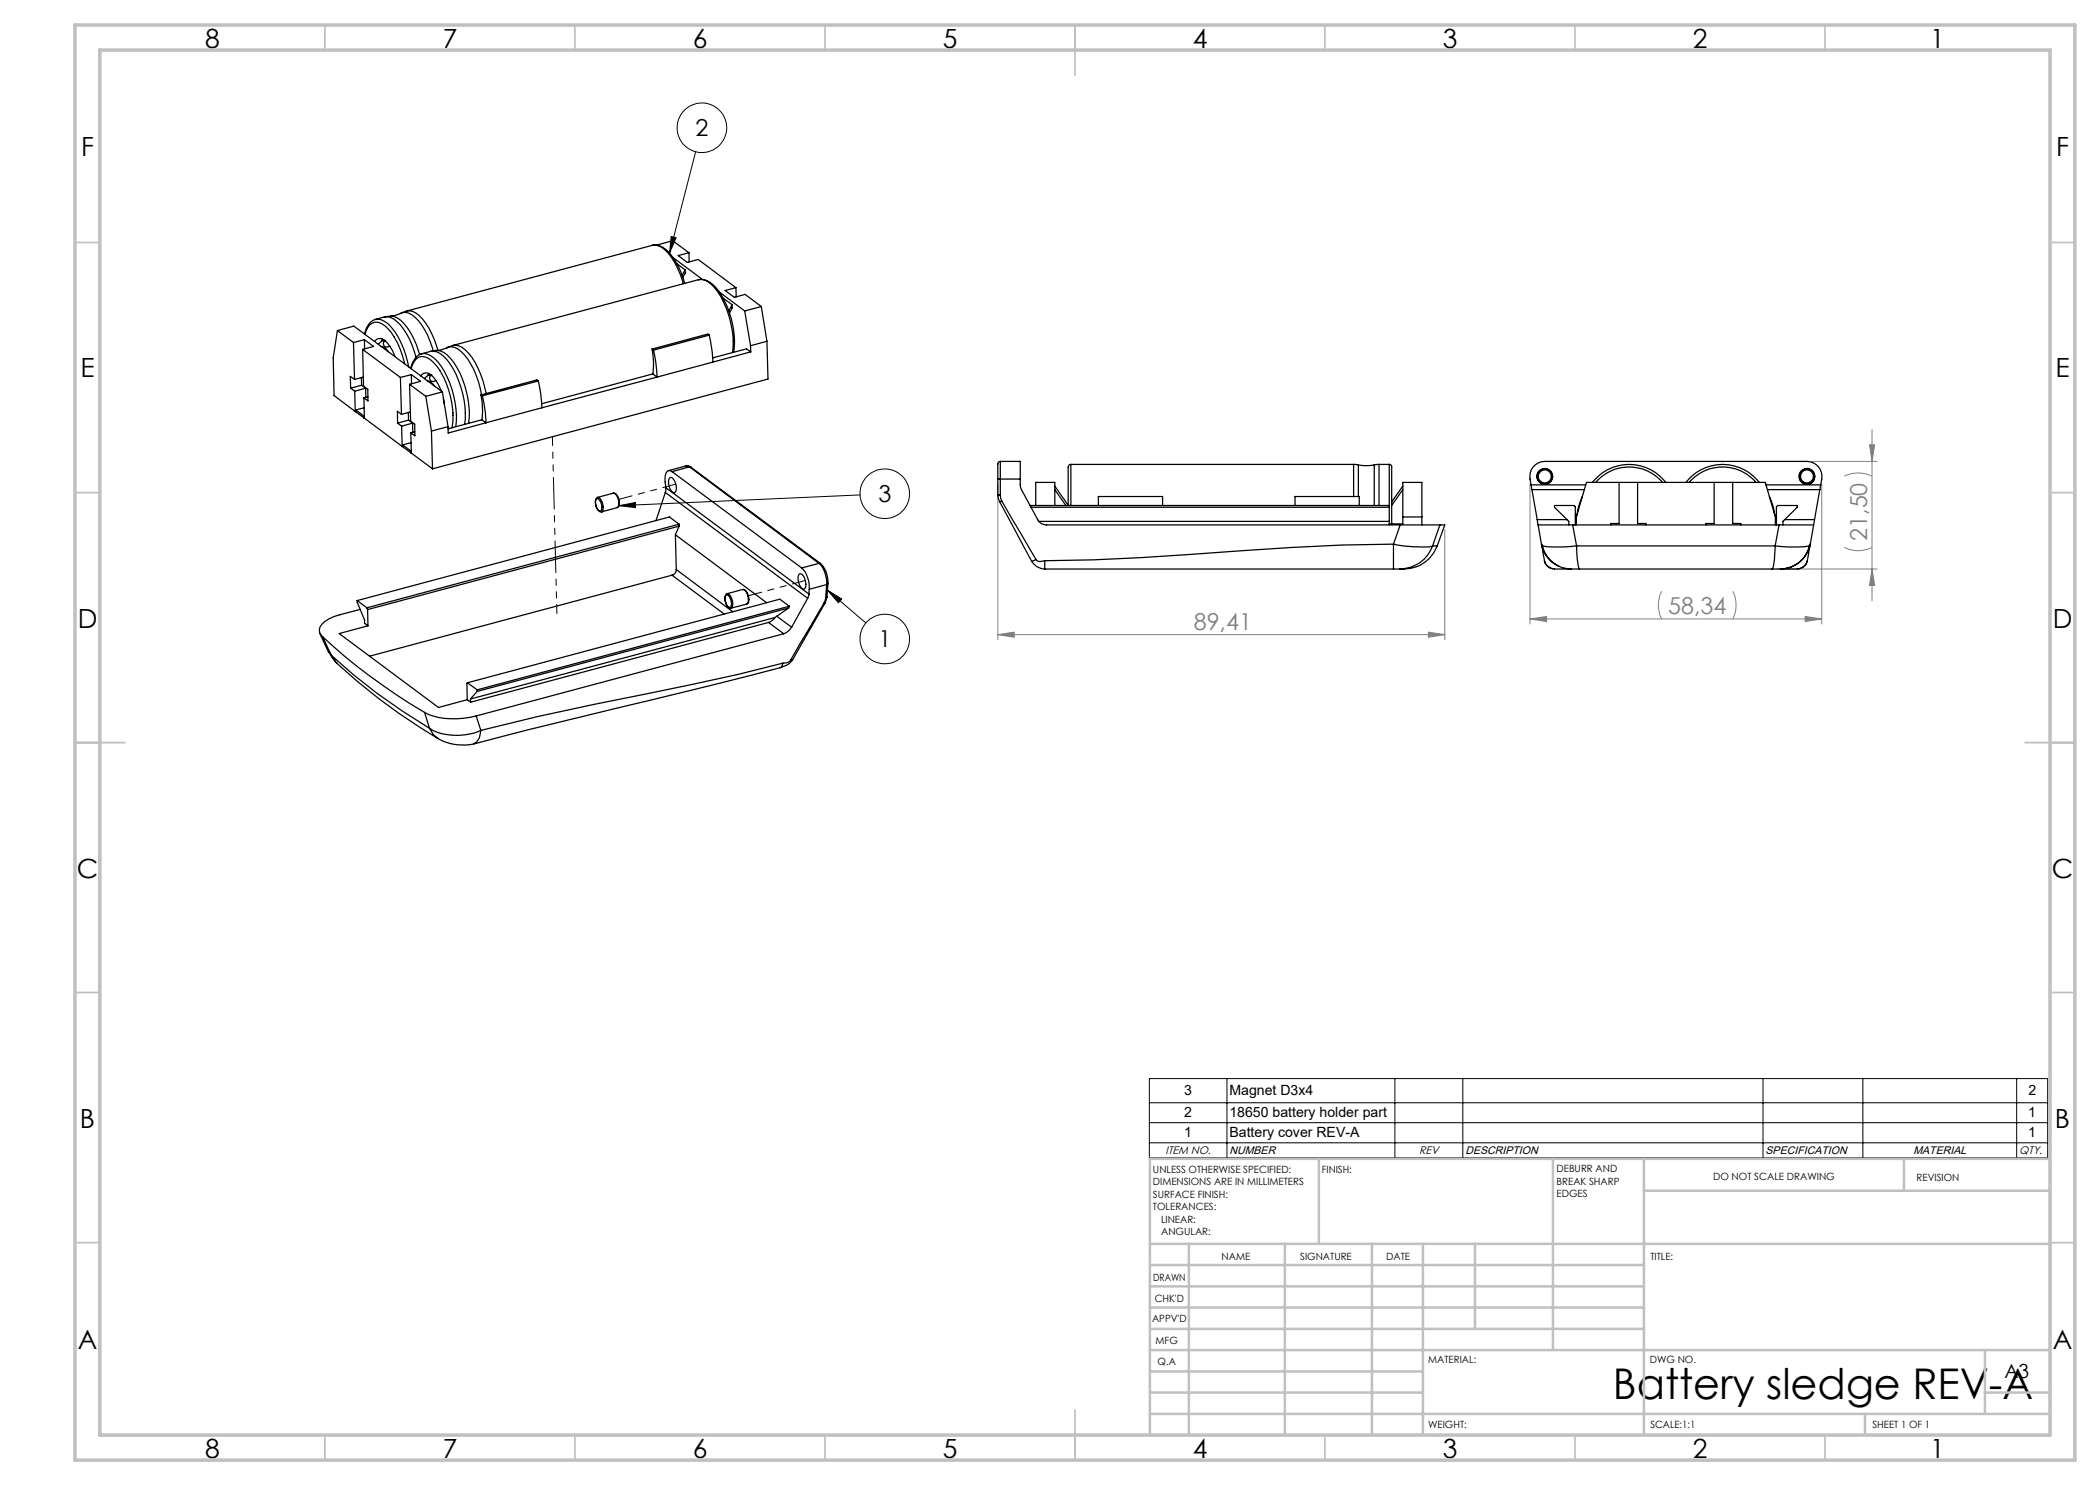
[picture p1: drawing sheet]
<svg xmlns="http://www.w3.org/2000/svg" width="420mm" height="297mm" viewBox="0 0 420 297" stroke-linecap="round" stroke-linejoin="round" font-family="sans-serif">
<g fill="none" stroke="#000" stroke-width=".2">
<path d="M139.1 30.3l-5.2 20.3M134.2 47.3l1 .3-1.3 3zM172 99l-48.2 2.1M123.8 101.1l3.3-.6v1zM165.5 118l2.8 1.8-.6 .7zM165.5 118l7.7 6.6M229.9 215.7h179.6v15.9h-179.6zM245.4 215.7v15.9M279 215.7v15.9M292.6 215.7v15.9M352.6 215.7v15.9M372.6 215.7v15.9"/>
<path d="M403.3 215.7v15.9M229.9 220.6h179.6M229.9 224.5h179.6M229.9 228.6h179.6"/>
<circle cx="140.4" cy="25.5" r="5"/>
<circle cx="177" cy="98.7" r="5"/>
<circle cx="177" cy="127.8" r="4.9"/>
</g>
<g fill="none" stroke="#808080" stroke-width=".2">
<path d="M199.6 96.7v31.2M306 96.8v28M362.4 92.3h13M364.3 96.8v28M368.9 95.2a6.1 6.1 0 0 1 5.5 0M373.9 89h1l-.5 3.3zM374.4 85.9v34.3M289 106v21.9M332.4 118.2a6.1 6.1 0 0 0 0 5.6M346.6 118.2a6.4 6.4 0 0 1 0 5.6M355.4 113.8h20M368.9 109.5a6.1 6.1 0 0 0 5.5 0"/>
<path d="M374.4 113.8l.5 3.3h-1zM199.6 126.9l3.2-.5v1.1zM199.6 126.9h89.4M285.7 126.4l3.3 .5-3.3 .6zM306 123.8l3.3-.5v1zM306 123.8h58.3M361 123.3l3.3 .5-3.3 .5z"/>
</g>
<g fill="none" stroke="#c0c0c0" stroke-width=".35">
<path d="M65 5v5M115 5v5M165 5v5M215 5v10M265 5v5M315 5v5M365 5v5M15 48.5h5M410 48.5h5M15 98.5h5M410 98.5h5M15 148.5h10"/>
<path d="M405 148.5h10M15 198.5h5M410 198.5h5M15 248.5h5M410 248.5h5M65 287v5M115 287v5M165 287v5M215 282v10M265 287v5M315 287v5M365 287v5"/>
</g>
<g fill="none" stroke="#c0c0c0" stroke-width=".5">
<path d="M263.8 231.8v17M310.6 231.8v38.2M328.8 231.8v55.2M328.8 238.2h81.2M380.8 231.8v6.4M410 231.8h-180v55.2M230 248.8h180M230 257.3h98.8M230 253h98.8M237.8 248.8v38.2M257 248.8v38.2M274.4 248.8v38.2"/>
<path d="M284.6 248.8v38.2M295 248.8v17M230 265.8h98.8M230 261.5h98.8M230 278.5h54.6M230 274.3h54.6M230 270h180M397 278.5h13M397 270v12.8M230 282.8h180M373 282.8v4.2"/>
</g>
<path d="M15 5h400v287h-400zM20 10h390v277h-390z" fill="none" stroke="#c0c0c0" stroke-width=".7"/>
<path d="M134.2 47.3l1 .3-1.3 3zM123.8 101.1l3.3-.6v1zM165.5 118l2.8 1.8-.6 .7z" fill="#000"/>
<g fill="#808080">
<path d="M306 123.8l3.3-.5v1zM361 123.3l3.3 .5-3.3 .5z"/>
<path d="M199.6 126.9l3.2-.5v1.1zM285.7 126.4l3.3 .5-3.3 .6z"/>
<path d="M374.4 113.8l.5 3.3h-1zM373.9 89h1l-.5 3.3z"/>
</g>
<g fill="none" stroke="#000" stroke-width=".25">
<path d="M130.5 49.1a3.5 3.5 0 0 1 3.4 1.5 15.4 15.4 0 0 1 3 6.1M130.5 49.1a3.3 3.3 0 0 1 3.1 1.5 17 17 0 0 1 3.1 6.2M130.5 49.1l-49.2 13.1M131.3 49l3.2-.8 3.3 2.3M134.6 51.5l5.9 4.4M135.4 52.7l1.6 1.3M137 54l.1 .6-.5 .9M137 54l-.6 1.1M137.8 50.5l-2.2 .6 1.8 1.4 2.2-.6 7.6 5.6M137.8 50.5v1.9M139.7 55.9a3.5 3.5 0 0 1 3.5 1.6 17.5 17.5 0 0 1 3.5 12.9M143.8 58.4l5.1 3.8"/>
<path d="M144.6 59.6l1.8 1.4M147.2 57.5l-2.2 .6 1.9 1.4 2.1-.6 3.3 2.4M147.2 57.5v1.9M67.5 66.1l3.2 2.4M67.5 66.1l3.3-.9 17.7 13.2M67.5 66.1l-.9 5.5 .2 7.5 4.2 3.2M70.1 77.6l.8 .6M70.7 68.5l.2 7.4M70.9 75.9l-.8-.6v2.3M70.9 78.2l.1 4.1M72.3 75.5v1.5M72.3 77l.8 .6"/>
<path d="M72.3 77l-2.2 .6M72.5 69.9l7.6 5.6M72.5 69.9l.2 7.4 .9 .6v2.3l-.8-.6M72.7 75.4l-1.8 .5M72.8 79.6l.1 4 7.5 5.7M72.9 67.9l1.8 1.4-2.2 .6M72.9 67.9l-2.2 .6M72.9 67.9v1.9M73 66.8a2.99 2.99 0 0 1 2.1-2.4 5.1 5.1 0 0 1 3.8 3.2 17.5 17.5 0 0 1 2 5.2M73.1 77.6l.1 1.9M73.1 77.6l-2.2 .6M73.6 79.4l-.8 .2"/>
<path d="M74.9 64a3.7 3.7 0 0 0-2 2.8M74.9 68.3a1.28 1.28 0 0 1 2-.2 7.6 7.6 0 0 1 2.1 3.2M75.1 63.9h-.2M75.1 63.9a3.3 3.3 0 0 1 3.2 1.6 17.3 17.3 0 0 1 3.4 7.9M75.1 63.9a3.6 3.6 0 0 1 5 1.1 16.6 16.6 0 0 1 3.1 6.5M76.2 69.3a2.08 2.08 0 0 1 1.5 1M76.5 67.8l-.2 .4M76.9 68l-.2 .1M76.9 68.1a1.5 1.5 0 0 0-1.2 .8M77.2 68.1a.71 .71 0 0 0-.4 1.1 .71 .71 0 0 0 1.1 0h.1M78.1 63.2l-1.2 .2M80.1 62.7l-1.1 .4-.9 .1a3.3 3.3 0 0 1 2.8 1.6 16 16 0 0 1 3 6.1"/>
<path d="M80.1 75.5l.2 7.4M80.1 62.7a2.33 2.33 0 0 1 2.9 .7 14.3 14.3 0 0 1 3.6 6.8M81.3 62.2l-1.2 .5M81.3 62.2a2.64 2.64 0 0 1 2.5 .9 14.3 14.3 0 0 1 3.8 7M81.9 76.9l.2 7.3 .8 .6 .1 2.4-.8-.6M81.9 76.9l3.3 2.4M82.2 73.7a2.42 2.42 0 0 1 2.7-2.3 7.7 7.7 0 0 1 3.9 4.1 17.1 17.1 0 0 1 1.6 10M82.3 74.9l-2.2 .6M82.3 74.9l1.8 1.4-2.2 .6M82.3 74.9v1.9M84.1 70.8a3.7 3.7 0 0 0-1.9 2.9M84.1 75.2a1.28 1.28 0 0 1 2-.2 7.6 7.6 0 0 1 2.2 3.2"/>
<path d="M84.3 70.8h-.1M84.3 70.8a4.2 4.2 0 0 1 3.9 2.4 19 19 0 0 1 3 12.1M84.3 70.8a3.6 3.6 0 0 1 5 1.1 18.5 18.5 0 0 1 3.6 13M85.2 79.3l1.1 6.9M85.5 76.2a2.08 2.08 0 0 1 1.4 1M85.8 74.7l-.3 .4M86.1 74.9l-.2 .1M86.2 75l-.8 .2-.5 .5M86.4 75a.71 .71 0 0 0-.3 1.1 .71 .71 0 0 0 1.1 0M87.3 70.1l-1.2 .2M87.3 70.1a3.3 3.3 0 0 1 2.8 1.6 18.5 18.5 0 0 1 3.6 13M88.5 78.4l-3.3 .9"/>
<path d="M88.5 78.4l1.1 6.9M88.7 79.7l.2 1.3M89.3 69.6l-1.1 .4-.9 .1M89.4 69.6a2.33 2.33 0 0 1 2.8 .7 15.4 15.4 0 0 1 4.1 8.6M90.5 69.1l-1.1 .5M90.5 69.1a2.7 2.7 0 0 1 2.6 .9 16.6 16.6 0 0 1 4.1 8.7M90.5 69.1l49.2-13.2a2.64 2.64 0 0 1 2.5 .9 17.1 17.1 0 0 1 4.4 10.2l-.1 3.5M96.2 79a16.4 16.4 0 0 1 .2 5M96.2 79l.3 .2M96.5 79.2l.6 3.4 .1 2M107.7 76.2l.5 2.7 .2 2.7M107.7 76.2l-.3-.2-11.2 3"/>
<path d="M107.7 76.2l-11.2 3M130.4 69.8a15 15 0 0 1 .2 5M130.4 69.8l.3 .2M130.6 74.8l-22.3 5.9M130.7 70l.5 2.8 .2 2.6-.8-.6M141.9 67l.6 3.4 .1 2M141.9 67l-.3-.2-11.2 3M141.9 67l-11.2 3M142.6 72.4l-34.2 9.2M146.4 61v.6l-.5 1M146.4 61l-.7 1.2M148.9 62.2l1.2 6.9"/>
<path d="M150.1 69.1v1.3M150.1 70.4l-7.5 2M150.1 70.4l-.8-.6-6.8 1.8M152.3 61.3l-3.4 .9M152.3 61.3l1.1 7M153.4 68.3l-3.3 .8M153.4 68.3l.2 7.5-67.1 18M71.2 82l1.6 1.2M71.2 82v.4l1.6 1.2M71.2 82.3h-.2M72.8 83.2v.4M72.8 81.6l-1.6 .4"/>
<path d="M72.9 83.2h-.1M72.9 83.5l-.1 .1M79.5 84.6l.8 .6M80.3 82.9l-.8-.6v2.3M80.3 85.2l.1 4.1M80.5 89l1.7 1.2M80.5 89v.4l1.7 1.2M80.5 89.2l-.1 .1M81.7 82.5v1.5M81.7 84l.8 .6M81.7 84l-2.2 .6M82.1 82.4l-1.8 .5"/>
<path d="M82.2 86.6l.1 4 4.2 3.2M82.2 90.2v.4M82.2 88.5l-1.7 .5M82.3 90.2h-.1M82.3 90.5l-.1 .1M82.5 84.6v1.9M82.5 84.6l-2.2 .6M83 86.4l-.8 .2M86.3 86.2l.2 7.6M89.6 85.3l-3.3 .9M96.4 84l-6.8 1.8M96.4 84l.8 .6"/>
<path d="M97.2 84.6l-7.6 2v-1.3M108.4 81.6l-11.2 3M119.3 99.8l.2-.1a1.99 1.99 0 0 1 .7 2.4l-.2 .1a1.94 1.94 0 0 1-.7-2.4zM119.5 99.5a1.3 1.3 0 0 0-.3 1.7l.1 .3a1.02 1.02 0 0 0 1 .8M119.5 99.5a2.02 2.02 0 0 1 1.1 2.4l-.3 .5M122.7 98.6a1.5 1.5 0 0 1 1.2 1.7v.2a1.02 1.02 0 0 1-.5 1M122.7 98.6a2.02 2.02 0 0 1 1.1 2.5l-.4 .4M122.7 98.6l-3.2 .9M133.1 98.5l-1.9 5.6M133.1 98.5l28.4 21.2M133.2 97.5l-.1 1M133.2 97.5l28.6 21.3"/>
<path d="M134 95.5a.98 .98 0 0 1 1 1 1.76 1.76 0 0 1-.1 2.1 2.19 2.19 0 0 1-1.1-2.8zM134.4 94.3a.75 .75 0 0 0-.8-.1 .75 .75 0 0 0-.5 .6 5.8 5.8 0 0 0 .1 2.7M134.4 94.3l25.9 19.3M137.2 93.2h.5l.5 .2M137.2 93.2l.7 .2M137.2 93.2l-3.5 .9M137.9 93.4l25.9 19.3M137.9 93.4h.3M137.9 93.4l-3.5 .9M138.2 93.4l25.9 19.3M199.6 95.7l.5 .1M199.6 98.9l.5 .1"/>
<path d="M199.6 95.7v3.2M199.6 98.9l.1 .9 .2 .5M200.1 92.3v3.5M200.1 92.3a.54 .54 0 0 0-.5 .7v2.7M200.1 92.3h3.9v3.5M200.1 95.8v3.2M200.1 99l.2 1.2M200.1 95.8h3.9M204 95.8a3.6 3.6 0 0 0 .3 2.1l3.4 6.3 .6 .5 1 .3h70.7M211 97.2l2.6 3.9M211 97.9l2.2 3.2M214.2 92.9l-.3 .1-.3 .4v7.7"/>
<path d="M214.2 92.9v8.2M214.2 92.9h56.5M270.7 92.9l1 .1M270.7 92.9v6.4M271.7 93l1.2 .1 1.9-.1M271.7 93v6.3M274.8 93v8.1M275.8 92.9l-1 .1M275.8 92.9v8.2M275.8 92.9h2M277.8 92.9l.3 .1 .2 .3v11.5M277.8 92.9v8.2"/>
<path d="M280.6 97.9l-2.3 3.2M280.6 97.2l-2.3 3.2M306.2 97l.2 .9M306.2 97a3.4 3.4 0 0 1 1.5-4.4l1.3-.3h52.4a3 3 0 0 1 2.9 3.5l-.2 1.2M306.2 97h10.9M306.4 97.9l1 6M306.4 97.9h10.5M316.5 99.3l-.8 2-.3 1.6M318.5 96.5a9.3 9.3 0 0 1 14.7 0M319.2 96.5a8.7 8.7 0 0 1 13.3 0M323.8 96.5v8.2h-1.6v.3M327.5 96.5v8.2h1.7v.3"/>
<path d="M337.2 96.5a9.3 9.3 0 0 1 14.7 0M337.9 96.5a8.7 8.7 0 0 1 13.3 0M342.8 96.5v8.2h-1.6v.3M346.5 96.5v8.2h1.7v.3M353.2 97h10.9M353.5 97.9h10.5M353.9 99.3l.7 2 .3 1.6M364 97.9l-1.1 6M364.1 97l-.1 .9M120.3 102.4h.1M123.4 101.5l-3.1 .9M134.4 115l-60.5 16.2"/>
<path d="M134.4 115l10.4 7.8M135.1 107l18.2 13.5M135.1 107l.2 6.9M135.3 113.9a1.22 1.22 0 0 1-.9 1.1M135.3 113.9l11.2 8.4M135.8 105.2l-.7 1.8M135.8 104.8v.4M135.8 104.8l-1.9-1.4-62.5 16.7M135.8 105.2l-62.3 16.7M135.8 104.8l-62.4 16.8M145.2 119.1l.2-.1a1.94 1.94 0 0 1 .7 2.4l-.2 .1a1.94 1.94 0 0 1-.7-2.4zM145.4 118.8a1.46 1.46 0 0 0-.2 1.9 1.11 1.11 0 0 0 1 .9"/>
<path d="M148.6 117.9a.8 .8 0 0 1 .9 .7l.3 1.2a.81 .81 0 0 1-.5 1M159.9 114.8a.94 .94 0 0 1 1 .9 1.83 1.83 0 0 1-.1 2.2 2.36 2.36 0 0 1-.9-3.1zM160.3 113.6a5.8 5.8 0 0 1 1.6 4.3M161.5 119.7l-3.2 5.7M161.8 118.8l-.3 .9M161.9 117.9l-.1 .9M163.8 112.7a5.6 5.6 0 0 1 1.5 4.2M163.8 112.7h.3M163.8 112.7l-3.5 .9M164.1 112.7a4.8 4.8 0 0 1 1.4 4.2h-.2M165.1 119.6l-.3 1M165.3 116.9l-.2 2.7"/>
<path d="M165.3 116.9l-3.4 1M165.4 119.3l-.4 1.3M165.6 116.7l-.2 2.7-.3 .2M199.9 100.3l6.4 11.9M200.3 100.2l6.9 11.7M200.3 100.2l-.4 .1M206 101.1h71.8M206.2 101.5h71.6M206.3 112.2a3.1 3.1 0 0 0 2.7 1.6M207.2 101.1v-4.6h3.8v4.6M207.2 111.9a1.47 1.47 0 0 0 1.8 .2M207.2 111.9l-.9 .3"/>
<path d="M207.8 104.3h70M209 113.8h69.7M209 112.1v1.7M219.7 101.1v-1.8h12.8v1.8M259 101.1v-1.8h12.9v1.8M277.8 104.8h2.8v-8.3h3.8v8.5M277.8 101.1v3.9M278.7 108.8a564 564 0 0 0-40.5 2.1l-19.5 1.1-9.7 .1M278.7 108.8l2.2 .4 2 .2h2.6l1-.2M278.7 108.8v5M278.7 113.8h1.3M280 105l-1.3 3.8"/>
<path d="M280 105h8M280.6 103.4h3.8M286.5 109.2a6.9 6.9 0 0 1-6.5 4.6M286.5 109.2h.9M287.4 109.2a7.2 7.2 0 0 1-7.4 4.6M288 105h1l-1.6 4.2M288 105l-1.5 4.2M307.4 103.9l.2 1.1M307.4 103.9h6M307.6 105l.7 3.8M307.6 105h6.9M308.3 108.8l.1 .3"/>
<path d="M308.3 108.8a6.1 6.1 0 0 0 3.4 4.4M308.3 108.8l.5 2.7a2.25 2.25 0 0 0 2.7 2.3h2.7M308.4 109.1a6.1 6.1 0 0 0 5.8 4.7M308.4 109.1a16.6 16.6 0 0 0 6.9 .1M308.9 112.3v-.1a2.11 2.11 0 0 0 1.6 1.6M313.8 105v-.7l-2.9-2.8v-.4h3.9l.3 .2v3.7M314.2 113.8h1.7M314.5 105h41.3M314.5 105l.8 4.2M315.1 103h.3M315.3 105v-1.6l2-6.9h35.8l2 6.9v1.6M315.3 109.2h39.7"/>
<path d="M315.3 109.2a11.9 11.9 0 0 0 .6 4.6M315.9 113.8h38.5M354.4 113.8h1.7M355 103h.3M355 109.2a11.9 11.9 0 0 1-.6 4.6M355.3 105v-3.7l.2-.2h3.9v.4l-2.8 2.8v.7M355.8 105l-.8 4.2M355.8 105h6.9M356.9 103.9h6M361.5 112.2a2.11 2.11 0 0 1-1.7 1.6M361.9 109.1a6.1 6.1 0 0 1-4.8 4.6M361.9 109.1a17.7 17.7 0 0 1-6.9 .1"/>
<path d="M362.1 108.8l-.2 .3M362.1 108.8a6 6 0 0 1-6 5M362.1 108.8l-.5 2.6a2.29 2.29 0 0 1-2.8 2.4h-2.7M362.7 105l-.6 3.8M362.9 103.9l-.2 1.1M64 126.7l1.8 3.8M64.5 127.3a117.2 117.2 0 0 0 20.4 15.2M64.5 127.3l1.8 3.8M65.9 130.5l.4 .6M66.3 131.1a116.6 116.6 0 0 0 19.6 14.6M66.3 131.1l1.1 1.5M71.4 120.1v.3l1.5 3.6v.7l.7 .5"/>
<path d="M71.4 120.1l2 1.5M72 121.9l-4 1a6.4 6.4 0 0 0-4 2.5 1.69 1.69 0 0 0 .5 1.9M73.4 121.6l.1 .3M73.5 121.9l.1 3.3M73.6 125.2l-5.8 1.5 19.9 14.8 5.8-1.6M93.5 139.9l.6 .5M93.5 136.6l1.9 1.4M93.5 136.6l-.1 .1 .1 3.2M94.1 139.8v.6M95.4 138v.3M95.4 138.3l-1.3 1.5M149.3 120.8a2.07 2.07 0 0 0-.3-2.7l-.4-.2-3.2 .8a2.22 2.22 0 0 1 1 2.8l-.2 .1"/>
<path d="M149.3 120.8l-3.1 .8M153.7 124.5l3 2.2M153.7 124.5l-59.6 15.9M155 123.5l-.4 .5-.9 .5M155 123.5l-60.9 16.3M155.4 123.3l-.4 .2M155.4 123.3l2.9 2.1M156.6 132.6a653.2 653.2 0 0 1-37.9 8.3l-11.2 2.4-11.3 2.8M156.6 132.6l-.4 .9h-.2M156.7 126.7l-61.5 16.5M157.7 121.6l-62.3 16.7M157.7 121.6l-2.3 1.7"/>
<path d="M157.9 121.2l-.2 .4M157.9 121.2l-62.5 16.8M157.9 121.2l-1.9-1.4-62.5 16.8M158.1 132l-.6 .5-.9 .1M158.3 125.4l-.7 .9-.9 .4M158.5 132h-.4M164.8 120.6l-6.7 11.4M165 120.6l-6.5 11.4-.5 .6-.7 .4-1.2 .5-6.6 1.8-44.1 10.7-10.6 2.8a10.4 10.4 0 0 1-7.2-1.1 120.1 120.1 0 0 1-20.3-15.1l-.9-1.2-.4-.7M165 120.6h-.2M84.9 142.5a14.4 14.4 0 0 0 10.3 .7M84.9 142.5l1 3.2M85.9 145.7a11.4 11.4 0 0 0 10.3 .4"/>
<path d="M85.9 145.7l.8 1.3 1 .7M95.2 143.2l1 2.9M96.2 146.1l-.3 1.5-.7 1-.5 .1"/>
<circle cx="308.9" cy="95.3" r="1.5"/>
<circle cx="309" cy="95.3" r="1.59"/>
<circle cx="309" cy="95.3" r="1.3"/>
<circle cx="361.4" cy="95.3" r="1.59"/>
<circle cx="361.4" cy="95.3" r="1.3"/>
<circle cx="361.4" cy="95.3" r="1.51"/>
</g>
<path d="M135.2 96.8l-11.4 3.1M161.1 116.1l-11.4 3" fill="none" stroke="#000" stroke-width=".2" stroke-dasharray="6.3 1.3 1.3 1.3 1.3 1.3" stroke-dashoffset="3.6"/>
<path d="M111.4 122.7l-.9-35.4" fill="none" stroke="#000" stroke-width=".2" stroke-dasharray="6.3 1.3 1.3 1.3 1.3 1.3" stroke-dashoffset="4.5"/>
<text font-size="8.5" x="322.6" y="279.7">Battery sledge REV-A</text>
<g font-size="5.3">
<text x="41" y="9.5">8</text>
<text x="88.5" y="9.5">7</text>
<text x="138.5" y="9.5">6</text>
<text x="188.5" y="9.5">5</text>
<text x="238.5" y="9.5">4</text>
<text x="288.5" y="9.5">3</text>
<text x="338.5" y="9.5">2</text>
<text x="386" y="9.5">1</text>
<text x="16.2" y="31.2">F</text>
<text x="411.2" y="31.2">F</text>
<text x="16.1" y="75.5">E</text>
<text x="411.1" y="75.5">E</text>
<text x="15.5" y="125.5">D</text>
<text x="410.5" y="125.5">D</text>
<text x="15.4" y="175.5">C</text>
<text x="410.4" y="175.5">C</text>
<text x="16" y="225.5">B</text>
<text x="411" y="225.5">B</text>
<text x="15.5" y="269.7">A</text>
<text x="410.5" y="269.7">A</text>
<text x="41" y="291.5">8</text>
<text x="88.5" y="291.5">7</text>
<text x="138.5" y="291.5">6</text>
<text x="188.5" y="291.5">5</text>
<text x="238.5" y="291.5">4</text>
<text x="288.5" y="291.5">3</text>
<text x="338.5" y="291.5">2</text>
<text x="386" y="291.5">1</text>
</g>
<g font-size="4.7">
<text x="139.1" y="27.2">2</text>
<text x="175.7" y="100.4">3</text>
<text x="175.7" y="129.4">1</text>
</g>
<g font-size="4.7" fill="#808080">
<text x="373.4" y="108.2" transform="rotate(-90 373.4 108.2)">21,50</text>
<text x="238.8" y="125.9">89,41</text>
<text x="333.6" y="122.8">58,34</text>
</g>
<text font-size="3.9" x="400.9" y="275.5">A3</text>
<g font-size="2.8">
<text x="236.9" y="218.9">3</text>
<text x="245.9" y="218.9">Magnet D3x4</text>
<text x="405.7" y="218.9">2</text>
<text x="236.9" y="227.3">1</text>
<text x="236.9" y="223.3">2</text>
<text x="245.9" y="227.3">Battery cover REV-A</text>
<text x="245.9" y="223.3">18650 battery holder part</text>
<text x="405.7" y="227.3">1</text>
<text x="405.7" y="223.3">1</text>
</g>
<g font-size="2.2">
<text x="233.1" y="230.8">ITEM NO.</text>
<text x="245.9" y="230.8">NUMBER</text>
<text x="283.8" y="230.8">REV</text>
<text x="293.1" y="230.8">DESCRIPTION</text>
<text x="353.1" y="230.8">SPECIFICATION</text>
<text x="382.7" y="230.8">MATERIAL</text>
<text x="403.9" y="230.8">QTY.</text>
</g>
<g font-size="2">
<text x="230.6" y="234.6">UNLESS OTHERWISE SPECIFIED:</text>
<text x="230.6" y="237.1">DIMENSIONS ARE IN MILLIMETERS</text>
<text x="230.6" y="239.6">SURFACE FINISH:</text>
<text x="264.4" y="234.6">FINISH:</text>
<text x="311.3" y="234.5">DEBURR AND</text>
<text x="311.3" y="237">BREAK SHARP</text>
<text x="311.3" y="239.5">EDGES</text>
<text x="342.6" y="236">DO NOT SCALE DRAWING</text>
<text x="383.3" y="236.2">REVISION</text>
<text x="230.6" y="242.1">TOLERANCES:</text>
<text x="232.2" y="244.6">LINEAR:</text>
<text x="232.2" y="247.1">ANGULAR:</text>
<text x="244.3" y="252">NAME</text>
<text x="260" y="251.9">SIGNATURE</text>
<text x="277.2" y="251.9">DATE</text>
<text x="330.1" y="251.9">TITLE:</text>
<text x="230.6" y="256.1">DRAWN</text>
<text x="230.9" y="260.3">CHK'D</text>
<text x="230.4" y="264.4">APPV'D</text>
<text x="231.1" y="268.8">MFG</text>
<text x="231.5" y="273">Q.A</text>
<text x="285.6" y="272.5">MATERIAL:</text>
<text x="330" y="272.5">DWG NO.</text>
<text x="285.6" y="285.5">WEIGHT:</text>
<text x="330.1" y="285.6">SCALE:1:1</text>
<text x="374.5" y="285.6">SHEET 1 OF 1</text>
</g>
</svg>
